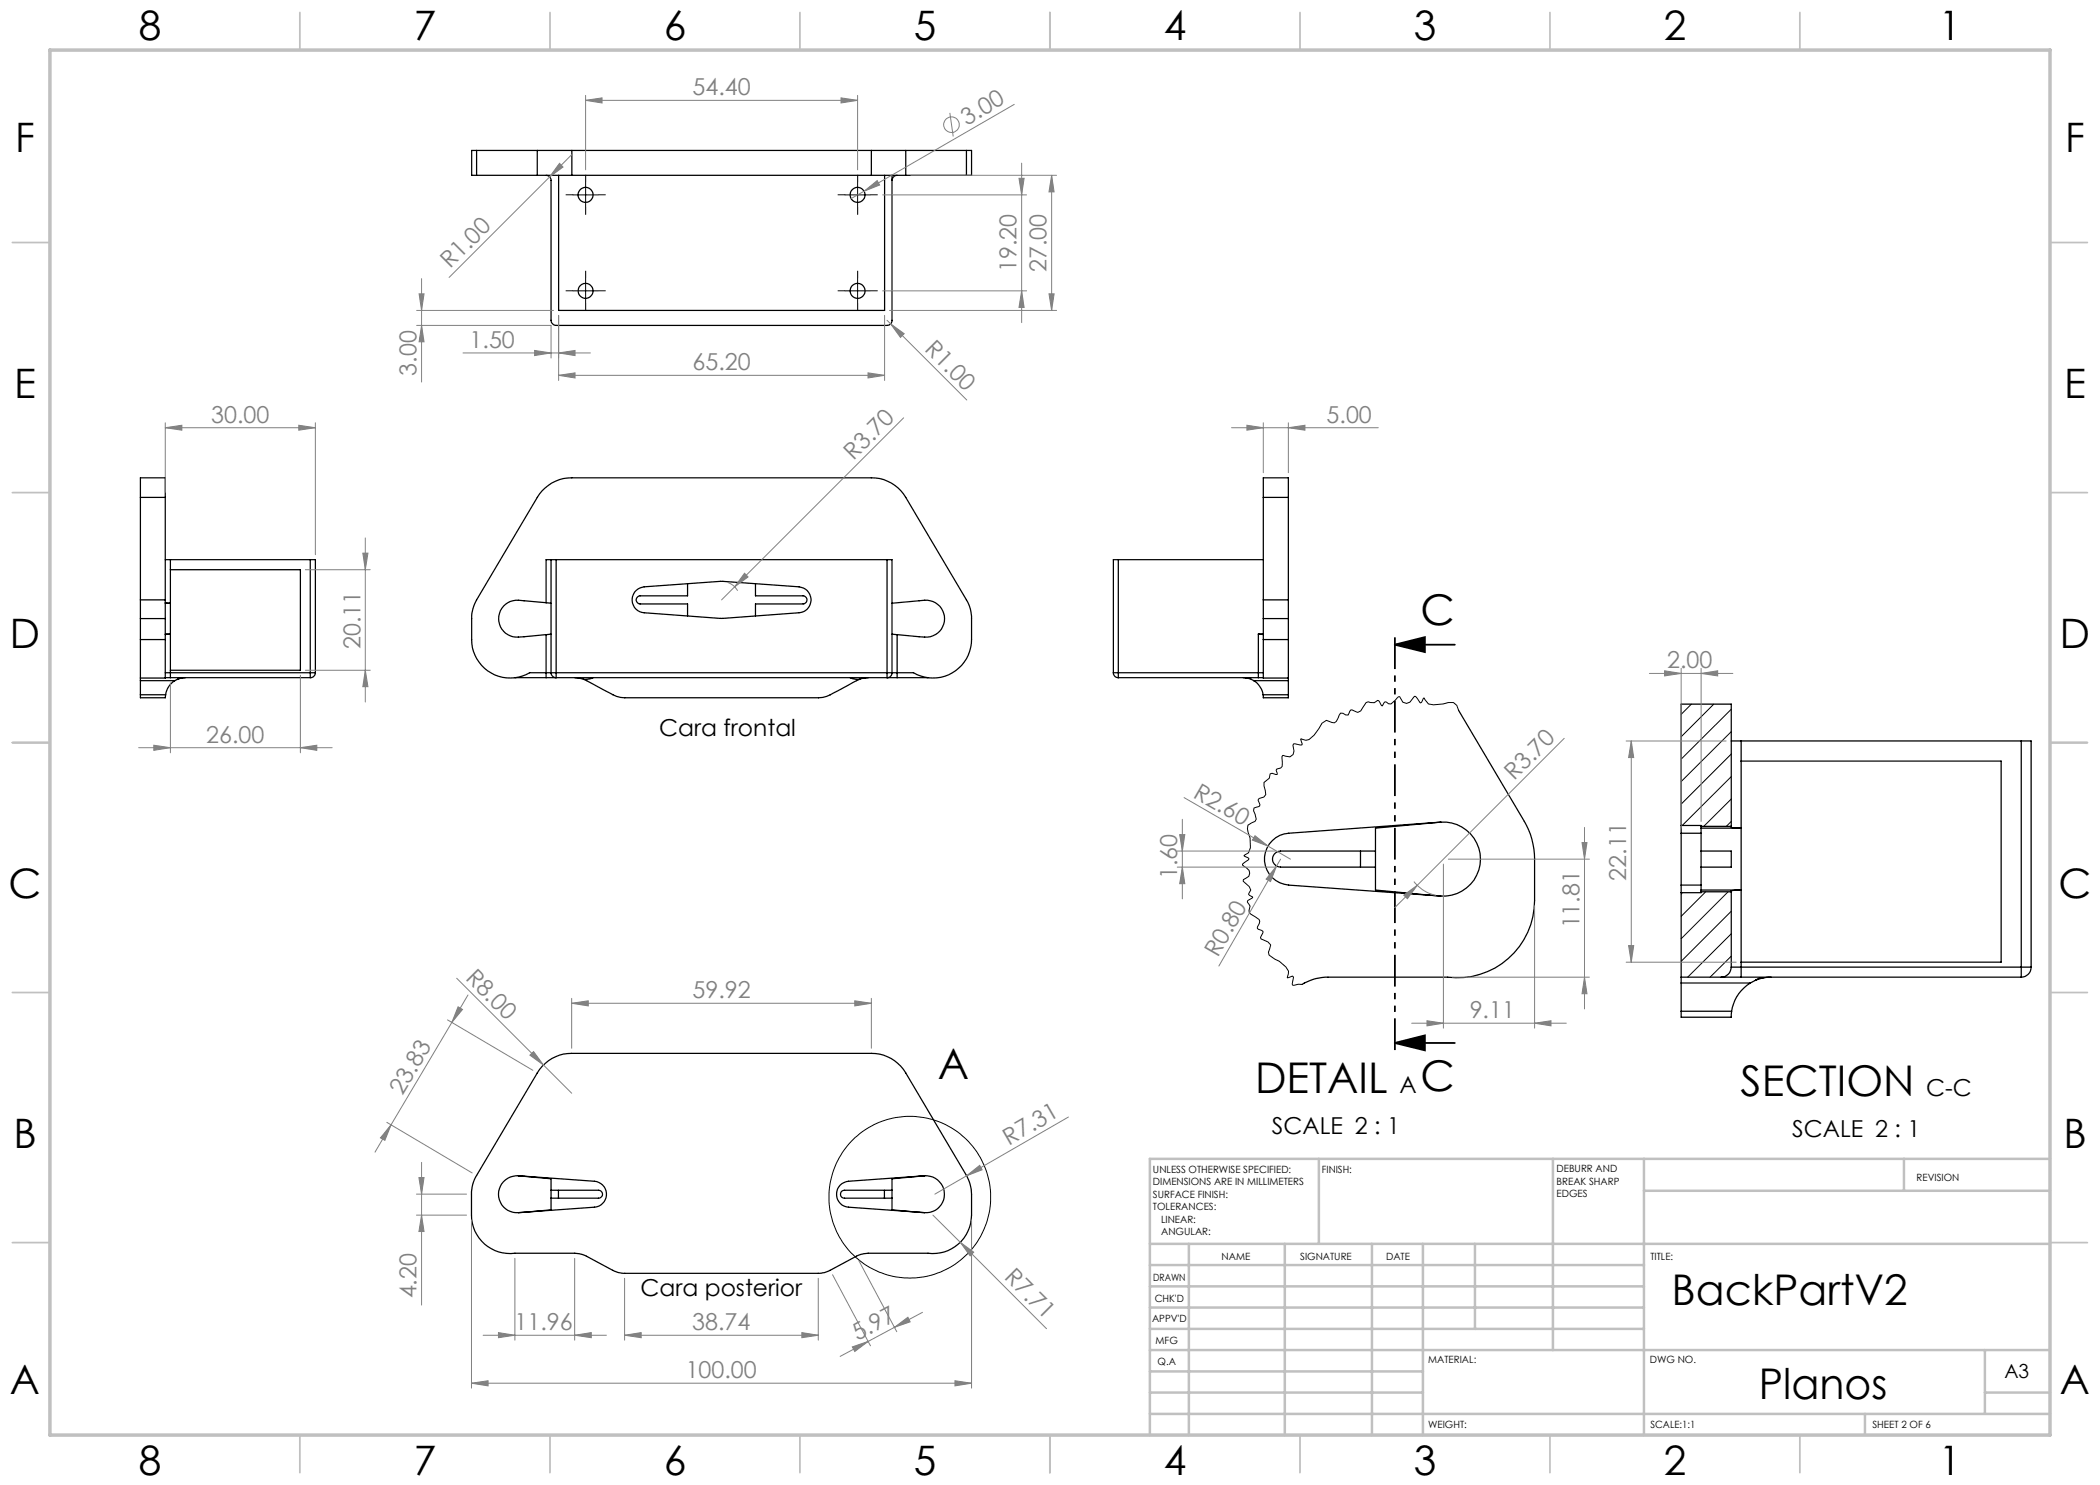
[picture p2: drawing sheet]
<svg xmlns="http://www.w3.org/2000/svg" width="420mm" height="297mm" viewBox="0 0 420 297" stroke-linecap="round" stroke-linejoin="round" font-family="sans-serif">
<g fill="none" stroke="#000" stroke-width=".25">
<path d="M95.3 30.1h-1v5h1M95.3 30.1h12.2M95.3 35.1h12.2M95.3 30.1v5M107.5 30.1h6.9M107.5 35.1h6.9M107.5 30.1v5M109.2 35.1a1.02 1.02 0 0 1 1 1v28a1.09 1.09 0 0 0 1 1h66.2a1.02 1.02 0 0 0 1-1v-29M111.7 35.1v27h65.2v-27M114.4 30.1v5M114.4 30.1h59.9M114.4 35.1h59.9"/>
<path d="M174.3 30.1h6.9M174.3 35.1h6.9M174.3 30.1v5M179.4 35.1a1.09 1.09 0 0 0-1 1M181.2 30.1h12.1M181.2 35.1h12.1M181.2 30.1v5M193.3 30.1h1v5h-1M193.3 30.1v5M28.1 99.5v-3.9h5v3.9M28.1 99.5v20.5M28.1 99.5h5"/>
<path d="M33.1 99.5v20.5M252.7 99.5v-3.9h5v3.9M252.7 99.5h5M252.7 99.5v20.5M257.7 99.5v20.5M28.1 120v3.7M28.1 120h5M33.1 120v3.7M33.1 111.9h1M34.1 111.9h28M34.1 111.9v22.6M34.1 113.9h26v20.2h-26"/>
<path d="M62.1 111.9h1v22.6M62.1 111.9v22.6M110.2 111.9h1M110.2 111.9h-1v8.6M110.2 111.9v22.6M111.2 111.9v22.6M111.2 111.9h66.2M127.2 118.1l.8-.5 .8-.2 15.2-1.1 15.8 1.1a2.6 2.6 0 0 1 2.4 2.6 2.6 2.6 0 0 1-2.4 2.6l-15.2 1.1-15.8-1.1a2.6 2.6 0 0 1-2.2-1.7 2.6 2.6 0 0 1 .6-2.8zM137.5 116.8v2.4h-9.5a.81 .81 0 0 0-.8 .8 .81 .81 0 0 0 .8 .8h9.5v2.4M151.1 116.8v2.4h9.5a.81 .81 0 0 1 .8 .8 .81 .81 0 0 1-.8 .8h-9.5v2.4M177.4 111.9h1v22.6M177.4 111.9v22.6"/>
<path d="M223.7 111.9h-1v22.6M223.7 111.9h29M223.7 111.9v22.6M252.7 120v3.7M252.7 120h5M257.7 120v3.7M28.1 127.9v7.7M28.1 135.6v.5M28.1 139v.6h5v-.6M28.1 127.9h5M28.1 123.7v4.2M28.1 136.1v2.9"/>
<path d="M28.1 123.7h5M28.1 136.1h6.9M28.1 139h5M33.1 127.9v7.7h-5M33.1 126.8h1l-1 .1M33.1 120.5l1 .1h-1M33.1 134.5h1M33.1 135.5h1M33.1 123.7v4.2M34.1 134.5v1M34.1 134.5h28M34.1 135.5h28"/>
<path d="M35 136.1a4 4 0 0 0-1.9 2.9M36.3 135.6l-.8 .3M37.1 135.5a4 4 0 0 0-2.1 .6M62.1 134.5v1M62.1 134.5h1M63.1 134.5a1.02 1.02 0 0 1-1 1M103 135.5h6.2M109.2 134.5h1M109.2 120.5l1 .1M109.2 134.5v1M109.2 135.5h2M109.2 120.5l-4.4-.3a3.9 3.9 0 0 0-5 4.1 3.6 3.6 0 0 0 3.9 3.1l5.5-.5"/>
<path d="M109.2 134.5h-3.3a7.7 7.7 0 0 1-11.6-6.6v-4.2a7.4 7.4 0 0 1 1-3.7l12.2-20.5a7.9 7.9 0 0 1 6.9-3.9h59.9a7.9 7.9 0 0 1 6.9 3.9l12.1 20.5a7 7 0 0 1 1 3.7v4.2a7.7 7.7 0 0 1-11.6 6.6h-3.3M109.2 126.9v7.6M110.2 134.5h1M110.2 134.5a1.02 1.02 0 0 0 1 1M110.2 126.8l-1 .1M111.2 134.5v1M111.2 134.5h66.2M111.2 135.5h66.2M115 135.5l.7 .1M115.6 135.5l.1 .1M115.7 135.6l1 .3M116.7 135.9l5.2 2.7a5.5 5.5 0 0 0 3.1 1h38.7a11.5 11.5 0 0 0 5.1-2.1l3.1-1.6"/>
<path d="M118.6 135.5l-.6 .3-1.3 .1M170 135.5l.9 .3 1 .1M172.9 135.6l-1 .3M173 135.5l-.1 .1M173.7 135.5l-.8 .1M177.4 134.5v1M177.4 134.5h1M177.4 135.5h2M178.4 134.5a.96 .96 0 0 1-1 1M178.4 134.5h1M178.4 126.8l1 .1M178.4 120.6l5.4-.4a3.9 3.9 0 0 1 5.1 4.1 3.7 3.7 0 0 1-4 3.1l-5.5-.5"/>
<path d="M179.4 134.5v1M179.4 135.5h6.2M179.4 126.9v7.6M222.7 134.5h1M222.7 134.5a.96 .96 0 0 0 1 1M223.7 134.5v1M223.7 134.5h28M223.7 135.5h28M248.7 135.5l1.3 .2 .8 .4M249.1 135.6l.8 .1M250.8 136.1a4.2 4.2 0 0 1 1.8 2.9M250.8 136.1h6.9"/>
<path d="M251.7 126.8l1 .1M251.7 134.5v1M251.7 134.5h1M251.7 135.5h1M251.7 126.8h1M251.7 126.8v7.7M252.6 139l.1 .6h5v-.6M252.6 139h5.1M252.7 127.9v7.7h5M252.7 127.9h5M252.7 123.7h5M252.7 123.7v4.2"/>
<path d="M257.7 127.9v7.7M257.7 135.6v.5M257.7 123.7v4.2M257.7 136.1v2.9M291.7 142.1l13.2 22.2a14.9 14.9 0 0 1 2 7.4v8.4a15.5 15.5 0 0 1-17.4 15.3h-23.9a9.6 9.6 0 0 0-5.2 1.5M346.3 148.2h1.9M348.2 148.2v45.2M348.2 152.2h52v40.2h-52M348.2 148.2h56M404.2 148.2h2v45.2M404.2 148.2v45.2M272.1 170.2v3.2"/>
<path d="M275.1 170.2h-19a1.61 1.61 0 0 0-1.6 1.6 1.61 1.61 0 0 0 1.6 1.6h19M288.1 164.4l-30.4 2.2a5.2 5.2 0 0 0-4.8 5.2 5.2 5.2 0 0 0 4.8 5.2l30.4 2.2M288.1 164.4a7.4 7.4 0 0 1 8 7.4 7.4 7.4 0 0 1-8 7.4M288.1 164.4l-13 1.2v12.4l13 1.2M336.2 166.6v10.4M336.2 165.1h4v5.1M336.2 177v18.4M336.2 166.6h4M336.2 177h4M340.2 178h8l-1.9 .1v15.3M340.2 165.6h8l-1.9-.2v-24.6h-10.1v25.8M340.2 170.2v3.2"/>
<path d="M340.2 170.2h6.1v3.2h-6.1M340.2 178.4h6.1M340.2 173.4v5.1h-4M340.2 165.3h6.1M336.2 195.4v1.2M336.2 195.4h8M336.2 196.6v5.6M336.2 196.6h13.9M344.2 195.4h4M346.3 193.4a2.05 2.05 0 0 1-2.1 2M346.3 193.4h1.9M348.2 193.4v2"/>
<path d="M348.2 195.4h56M348.2 193.4h56M350.1 196.6a8 8 0 0 0-3.8 5.6M352.6 195.6l-1.6 .5M354.2 195.4l-1.4 .1a2.32 2.32 0 0 0-1.6 .5l-1.1 .6M404.2 193.4h2M404.2 193.4v2M406.2 193.4a1.99 1.99 0 0 1-2 2M108.4 213.3a8 8 0 0 1 5.9-2.6h60a7.9 7.9 0 0 1 6.9 3.9l12.1 20.5a8 8 0 0 1 1 3.7v4.2a7.7 7.7 0 0 1-8.7 7.6l-12.9 .2-1.1 .3-5.6 3a4.5 4.5 0 0 1-2.3 .6h-38.8a4.8 4.8 0 0 1-2.3-.6l-5.6-3-1.1-.3-12.9-.2a7.7 7.7 0 0 1-8.7-7.6v-4.2a7 7 0 0 1 1-3.7l12.2-20.5zM336.2 202.2v1.2h10.1v-1.2M336.2 202.2h10.1M103.7 235.2l15.2 1.1a2.6 2.6 0 0 1 2.4 2.5 2.6 2.6 0 0 1-2.4 2.6l-15.2 1.1"/>
<path d="M103.7 235.2a3.7 3.7 0 0 0-4 3.6 3.7 3.7 0 0 0 4 3.7M103.7 235.2l6.5 .6v6.2l-6.5 .5M110.2 238.1h9.5a.79 .79 0 0 1 .8 .7 .79 .79 0 0 1-.8 .8h-9.5M111.7 238.1v1.5M176.9 238.1v1.5M178.4 238.1h-9.5a.79 .79 0 0 0-.8 .7 .79 .79 0 0 0 .8 .8h9.5M184.9 235.2l-15.2 1.1a2.6 2.6 0 0 0-2.4 2.5 2.6 2.6 0 0 0 2.4 2.6l15.2 1.1M184.9 235.2a3.7 3.7 0 0 1 4 3.6 3.7 3.7 0 0 1-4 3.7M184.9 235.2l-6.5 .6v6.2l6.5 .5"/>
<circle cx="117.1" cy="39" r="1.51"/>
<circle cx="171.5" cy="39" r="1.49"/>
<circle cx="117.1" cy="58.2" r="1.49"/>
<circle cx="171.5" cy="58.2" r="1.51"/>
</g>
<g fill="none" stroke="#000" stroke-width=".2">
<path d="M114.6 39h5M117.1 36.5v5M169 39h5M171.5 36.5v5M114.6 58.2h5M117.1 55.7v5M169 58.2h5M171.5 55.7v5M291.7 142.1l-.3-1-.7-.6h-1l-1.1 .3-1.9 .2-1-.2-.9-1.2-.5 .8-.2 .2-1.1-1.4-1 1.2-.7 .3-.7-.3-.8-1.1-1.6 1.5h-.5l-.7-.4-.5 .7h-.2a1.23 1.23 0 0 0-.8-1 1.39 1.39 0 0 1-1.9 .3l-.4 .1-1.1 1.7-.6 .3-1.3-.5-.6 1-1.5-.4-.8 1.7-.4 .3-1.6-.5-.9 .5-1.6 2.4-1 .9-.6 .2-1-.3 .3 1-.1 .2-1.7-.2-.1 .2 .2 1.2-.2 .7-.6 .5-1.5-.3-.1 .2v2l-.2 .3-.9 .2 .1 1.1-1-.2-.4 .1-.1 .8-1.1 .9v.7l.4 1.7-.4 .5-1.1 .4-.1 .3 .4 .8a1.23 1.23 0 0 1-1.2 .7l-.1 .6 .5 1.6-.2 .5-1.4 .7-.1 .8 .5 1.8 .1 1.9-.4 1.1-.9 .5 .2 .2a.89 .89 0 0 1 .8 .5l-1.3 1v.2l.3 .3a1.36 1.36 0 0 1 1 2l-1.1 .6-.1 .3 1.2 1.1 .4 .7-.5 .9 .8 .6-1 .8 .5 .9-.2 1.3 2 1.4 .2 .4-.5 1.3 1.1 .7v.2l-.5 1 .1 .3 1.4 .6 .5 .6-.4 1.5 .1 .5 2.1 1.3 1.3 1.1a2.08 2.08 0 0 1 .3 2.2l1-.4 .1 .1-.1 1.7a1.12 1.12 0 0 0 1.1-.2l.8 .1M338.3 140.8l-2.1 2.1M342.8 140.8l-6.6 6.6M346.3 141.8l-10.1 10"/>
<path d="M346.3 146.3l-10.1 10M346.3 150.8l-10.1 10M346.3 155.3l-9.9 9.8M346.3 159.8l-5.6 5.5M336.5 178.5l-.3 .3M341.1 178.4l-4.9 4.9M345.6 178.4l-9.4 9.3M346.3 164.3l-1 1M346.3 182.2l-10.1 10.1M346.3 186.8l-8.8 8.6M346.3 191.2l-4.3 4.2"/>
<circle cx="181.9" cy="239.4" r="16.2"/>
</g>
<g fill="none" stroke="#808080" stroke-width=".2">
<path d="M117.1 19.1v14.9M168.2 19.6l3.3 .5-3.3 .5zM171.5 19.1v14.9M109.9 35.4l-20.1 20.1M111.9 32.7l.7 .7-2.7 2zM114.4 30.9l-4.5 4.5M117.1 20.1l3.3-.5v1zM117.1 20.1h54.4M172.8 38.2l2.6-2.1 .5 .9zM172.8 38.2l-2.6 1.5M176.5 39h28.8M182.2 35.1h29.1"/>
<path d="M190 22.6l.6 4.7M202.8 20.9l-30 17.3M203.8 35.7h1l-.5 3.3zM204.3 32.6v31.9M210.3 35.1l.5 3.3h-1zM210.3 35.1v27M83.8 58.8h1l-.5 3.3zM84.3 55.7v20.7M176.5 58.2h28.8M204.3 58.2l.5 3.3h-1zM209.8 58.8h1l-.5 3.3zM83.3 65.1h26.9v6.5"/>
<path d="M83.3 62.1h27.4M84.3 65.1l.5 3.3h-1zM92.6 70.6h25.5M106.9 70.1l3.3 .5-3.3 .5zM111.7 70.6l3.3-.5v1zM111.7 75.1l3.3-.5v1zM111.7 63.1v13M111.7 75.1h65.2M173.6 74.6l3.3 .5-3.3 .5zM176.9 63.1v13M177.4 64.1l16 15.9M177.9 62.1h33.4"/>
<path d="M178.1 64.8l2.7 1.9-.7 .8zM33.1 85.5l3.3-.4v.9zM33.1 85.5h30M33.1 84.6v13.9M59.8 85.1l3.3 .4-3.3 .5zM63.1 84.6v26.3M180.7 83.6l-36.4 36.4M246.3 85.5h29.4M249.4 85.1l3.3 .4-3.3 .5zM252.7 84.6v9.9M257.7 85.5l3.3-.4v.9zM257.7 84.6v9.9"/>
<path d="M61.1 113.9h12.9M72.6 110.6h1l-.5 3.3zM73.1 107.6v32.8M145.5 116.5a3.7 3.7 0 0 1 2 1.6M148.9 114.6l.7 .8-2.7 2zM34.1 136.6v14M60.1 135v15.6M61.1 134.1h12.9M73.1 134.1l.5 3.2h-1zM329.9 134.7h16.7M332.9 134.2l3.3 .5-3.3 .5zM336.2 133.7v31.9"/>
<path d="M340.2 134.7l3.3-.5v1zM340.2 133.7v30.6M27.7 149.5h38.7M30.8 149l3.3 .5-3.3 .6zM60.1 149.5l3.3-.5v1.1zM236.8 159.5l16.8 9.7M312.8 147.7l-29.3 29.4M325.2 148.2h20M326.2 148.2l.5 3.3h-1zM326.2 148.2v44.2M235.4 170.2h19.7M235.4 173.4h19.7"/>
<path d="M235.9 166.9h1.1l-.5 3.3zM236.5 173.4l.5 3.3h-1.1zM236.5 163.9v15.9M251 167.1l2.6 2.1-3.1-1.2zM253.6 169.2l4.5 2.6M255.3 173.2l-1.2 3.1-.9-.5zM255.3 173.2l-11.5 20M256.1 171.8l-.8 1.4M280.7 179l2.8-1.9-2 2.6zM282.8 176.3a7.4 7.4 0 0 0 4.4 2.8M283.5 177.1l-4.6 4.4M288.7 172.8v32.8"/>
<path d="M289.7 171.8h28.2M316.4 168.5h1l-.5 3.3zM316.9 165.5v36.3M91.3 195.6l17.4 17.4M93.6 199l-3.2 5.5M114.3 199.7v10M174.3 199.7v10M290.5 195.4h27.4M306.9 181.1v24.5M316.9 195.4l.5 3.4h-1zM325.2 192.4h22M325.7 189.1h1l-.5 3.3z"/>
<path d="M89.5 204l17.1 10.1M90.4 204.5l-12.2 20.5M91.6 201.4l.9 .5-2.1 2.6zM106 211l.7-.7 2 2.7zM108.7 213l5.6 5.6M114.3 200.7l3.4-.5v1zM114.3 200.7h60M171 200.2l3.3 .5-3.3 .5zM282.3 204.6h31M285.4 204.1l3.3 .5-3.3 .6zM306.9 204.6l3.3-.5v1.1zM77.4 224.5l17 10.1"/>
<path d="M78.2 225l-1.2 3.1-.9-.5zM78.2 225l-3.2 5.4M83.3 238.8h10M83.8 235.5h1l-.5 3.3zM84.3 232.5v28.5M193.3 235.2l2.6-2.1 .5 .9zM193.3 235.2l-6.3 3.6M213.7 223.4l-20.4 11.8M83.3 243h10M84.3 243l.5 3.3h-1zM94.3 244v33.6M103 251.7v16.3"/>
<path d="M114.9 251.7v16.3M124.9 255.7v12.3M163.7 255.7v12.3M166.5 254.9l7.6 14.3M171.8 252.1l7.6 14.2M186.6 243l5.5 5.5M192.1 248.5l2.6 1.9-.7 .8zM192.1 248.5l17.2 17.2M194.3 244v33.6M94.3 276.6l3.3-.4v1zM94.3 276.6h100M96.6 267h24.7"/>
<path d="M99.7 266.5l3.3 .5-3.3 .5zM114.9 267l3.4-.5v1zM124.9 267l3.3-.5v1zM124.9 267h38.8M160.4 266.5l3.3 .5-3.3 .5zM170.5 269.4l3.1-1.1-2.6 2zM173.6 268.3l-5.6 3M178.9 265.5l2.7-2 .4 .9zM178.9 265.5l-5.3 2.8M184.5 262.5l-5.6 3M191 276.2l3.3 .4-3.3 .6z"/>
<circle cx="190.3" cy="24.9" r="1.55"/>
</g>
<path d="M278.9 128.9l6.1-1.5v3zM278.9 128.9h12.1M278.9 208.6l6.1-1.5v3zM278.9 208.6h12.1" fill="none" stroke="#000" stroke-width=".35"/>
<g fill="none" stroke="#000" stroke-width=".2" stroke-dasharray="15.2 1.3 1.3 1.3" stroke-linecap="butt">
<path d="M114.6 39h-1.5M117.1 36.5v-1.5M119.6 39h1.5M169 39h-1.5M171.5 36.5v-1.5M174 39h1.5M114.6 58.2h-1.5M117.1 55.7v-1.5M117.1 41.5v1.5M119.6 58.2h1.5M169 58.2h-1.5M171.5 41.5v1.5"/>
<path d="M171.5 55.7v-1.5M174 58.2h1.5M117.1 60.7v1.5M171.5 60.7v1.5"/>
</g>
<path d="M279 126.9v83.7" fill="none" stroke="#000" stroke-width=".35" stroke-dasharray="6.3 1.3 1.3 1.3 1.3 1.3" stroke-dashoffset="-.6" stroke-linecap="butt"/>
<g fill="none" stroke="#c0c0c0" stroke-width=".35">
<path d="M60 2.5v7.5M110 2.5v7.5M160 2.5v7.5M210 2.5v7.5M260 2.5v7.5M310 2.5v7.5M360 2.5v7.5M2.5 48.5h7.5M410 48.5h7.5M2.5 98.5h7.5M410 98.5h7.5M2.5 148.5h7.5"/>
<path d="M410 148.5h7.5M2.5 198.5h7.5M410 198.5h7.5M2.5 248.5h7.5M410 248.5h7.5M60 287v7.5M110 287v7.5M160 287v7.5M210 287v7.5M260 287v7.5M310 287v7.5M360 287v7.5"/>
</g>
<g fill="none" stroke="#c0c0c0" stroke-width=".5">
<path d="M263.8 231.8v17M310.6 231.8v38.2M328.8 231.8v55.2M328.8 238.2h81.2M380.8 231.8v6.4M410 231.8h-180v55.2M230 248.8h180M230 257.3h98.8M230 253h98.8M237.8 248.8v38.2M257 248.8v38.2M274.4 248.8v38.2"/>
<path d="M284.6 248.8v38.2M295 248.8v17M230 265.8h98.8M230 261.5h98.8M230 278.5h54.6M230 274.3h54.6M230 270h180M397 278.5h13M397 270v12.8M230 282.8h180M373 282.8v4.2"/>
</g>
<path d="M10 10h400v277h-400z" fill="none" stroke="#c0c0c0" stroke-width=".7"/>
<path d="M278.9 128.9l6.1-1.5v3zM278.9 208.6l6.1-1.5v3z" fill="#000"/>
<g fill="#808080">
<path d="M106 211l.7-.7 2 2.7z"/>
<path d="M251 167.1l2.6 2.1-3.1-1.2z"/>
<path d="M280.7 179l2.8-1.9-2 2.6z"/>
<path d="M111.9 32.7l.7 .7-2.7 2z"/>
<path d="M148.9 114.6l.7 .8-2.7 2z"/>
<path d="M255.3 173.2l-1.2 3.1-.9-.5z"/>
<path d="M178.1 64.8l2.7 1.9-.7 .8z"/>
<path d="M192.1 248.5l2.6 1.9-.7 .8z"/>
<path d="M60.1 149.5l3.3-.5v1.1zM30.8 149l3.3 .5-3.3 .6zM257.7 85.5l3.3-.4v.9zM249.4 85.1l3.3 .4-3.3 .5zM160.4 266.5l3.3 .5-3.3 .5zM124.9 267l3.3-.5v1zM306.9 204.6l3.3-.5v1.1zM285.4 204.1l3.3 .5-3.3 .6z"/>
<path d="M33.1 85.5l3.3-.4v.9zM59.8 85.1l3.3 .4-3.3 .5zM106.9 70.1l3.3 .5-3.3 .5zM111.7 70.6l3.3-.5v1zM117.1 20.1l3.3-.5v1zM168.2 19.6l3.3 .5-3.3 .5zM94.3 276.6l3.3-.4v1zM191 276.2l3.3 .4-3.3 .6zM114.3 200.7l3.4-.5v1zM171 200.2l3.3 .5-3.3 .5z"/>
<path d="M111.7 75.1l3.3-.5v1zM173.6 74.6l3.3 .5-3.3 .5z"/>
<path d="M114.9 267l3.4-.5v1zM99.7 266.5l3.3 .5-3.3 .5z"/>
<path d="M178.9 265.5l2.7-2 .4 .9zM170.5 269.4l3.1-1.1-2.6 2z"/>
<path d="M172.8 38.2l3.1-1.2-.5-.9zM193.3 235.2l3.1-1.2-.5-.9z"/>
<path d="M78.2 225l-1.2 3.1-.9-.5zM91.6 201.4l.9 .5-2.1 2.6z"/>
<path d="M84.3 243l.5 3.3h-1zM83.8 235.5h1l-.5 3.3z"/>
<path d="M72.6 110.6h1l-.5 3.3zM73.1 134.1l.5 3.2h-1zM83.8 58.8h1l-.5 3.3zM84.3 65.1l.5 3.3h-1zM203.8 35.7h1l-.5 3.3zM204.3 58.2l.5 3.3h-1zM210.3 35.1l.5 3.3h-1zM209.8 58.8h1l-.5 3.3zM235.9 166.9h1.1l-.5 3.3zM236.5 173.4l.5 3.3h-1.1zM316.4 168.5h1l-.5 3.3zM316.9 195.4l.5 3.4h-1zM326.2 148.2l.5 3.3h-1zM325.7 189.1h1l-.5 3.3z"/>
<path d="M332.9 134.2l3.3 .5-3.3 .5zM340.2 134.7l3.3-.5v1z"/>
</g>
<g font-size="8.5">
<text x="284.1" y="125">C</text>
<text x="187.6" y="215.8">A</text>
<text x="251" y="218.5">DETAIL</text>
<text x="284.1" y="218.2">C</text>
<text x="348.1" y="219.2">SECTION</text>
<text x="334.3" y="261.1">BackPartV2</text>
<text x="351.8" y="279.7">Planos</text>
</g>
<g font-size="8.1">
<text x="27.7" y="8">8</text>
<text x="82.7" y="8">7</text>
<text x="132.7" y="8">6</text>
<text x="182.7" y="8">5</text>
<text x="232.7" y="8">4</text>
<text x="282.7" y="8">3</text>
<text x="332.7" y="8">2</text>
<text x="387.7" y="8">1</text>
<text x="3" y="30.4">F</text>
<text x="413" y="30.4">F</text>
<text x="2.8" y="79.6">E</text>
<text x="412.8" y="79.6">E</text>
<text x="2" y="129.6">D</text>
<text x="412" y="129.6">D</text>
<text x="1.7" y="179.6">C</text>
<text x="411.7" y="179.6">C</text>
<text x="2.7" y="229.6">B</text>
<text x="412.7" y="229.6">B</text>
<text x="2" y="278.9">A</text>
<text x="412" y="278.9">A</text>
<text x="27.7" y="295">8</text>
<text x="82.7" y="295">7</text>
<text x="132.7" y="295">6</text>
<text x="182.7" y="295">5</text>
<text x="232.7" y="295">4</text>
<text x="282.7" y="295">3</text>
<text x="332.7" y="295">2</text>
<text x="387.7" y="295">1</text>
</g>
<g font-size="4.7" fill="#808080">
<text x="138.5" y="19">54.40</text>
<text x="193.4" y="25.1" transform="rotate(-30 193.4 25.1)">3.00</text>
<text x="90" y="53.8" transform="rotate(-45 90 53.8)">R1.00</text>
<text x="203.3" y="54.4" transform="rotate(-90 203.3 54.4)">19.20</text>
<text x="209.3" y="54.4" transform="rotate(-90 209.3 54.4)">27.00</text>
<text x="93.9" y="69.6">1.50</text>
<text x="184.7" y="70" transform="rotate(45 184.7 70)">R1.00</text>
<text x="83.3" y="75.1" transform="rotate(-90 83.3 75.1)">3.00</text>
<text x="138.5" y="74">65.20</text>
<text x="42.3" y="84.5">30.00</text>
<text x="265.3" y="84.5">5.00</text>
<text x="170.7" y="92.2" transform="rotate(-45 170.7 92.2)">R3.70</text>
<text x="72.1" y="129.8" transform="rotate(-90 72.1 129.8)">20.11</text>
<text x="333.4" y="133.6">2.00</text>
<text x="41.3" y="148.5">26.00</text>
<text x="238.4" y="159.3" transform="rotate(30 238.4 159.3)">R2.60</text>
<text x="302.8" y="156.3" transform="rotate(-45 302.8 156.3)">R3.70</text>
<text x="235.5" y="175.8" transform="rotate(-90 235.5 175.8)">1.60</text>
<text x="325.2" y="176.1" transform="rotate(-90 325.2 176.1)">22.11</text>
<text x="315.9" y="185.7" transform="rotate(-90 315.9 185.7)">11.81</text>
<text x="243.6" y="191.6" transform="rotate(-60 243.6 191.6)">R0.80</text>
<text x="93" y="195.8" transform="rotate(45 93 195.8)">R8.00</text>
<text x="138.5" y="199.6">59.92</text>
<text x="293.9" y="203.6">9.11</text>
<text x="80.5" y="219.2" transform="rotate(-59 80.5 219.2)">23.83</text>
<text x="201.8" y="229.1" transform="rotate(-30 201.8 229.1)">R7.31</text>
<text x="200.7" y="255.7" transform="rotate(45 200.7 255.7)">R7.71</text>
<text x="83.3" y="259.7" transform="rotate(-90 83.3 259.7)">4.20</text>
<text x="102.9" y="266">11.96</text>
<text x="138.4" y="266">38.74</text>
<text x="171.5" y="268.3" transform="rotate(-28 171.5 268.3)">5.97</text>
<text x="137.1" y="275.6">100.00</text>
</g>
<g font-size="4.7">
<text x="131.9" y="147.2">Cara frontal</text>
<text x="279.9" y="218.5">A</text>
<text x="385.2" y="219.2">C-C</text>
<text x="254.4" y="226.7">SCALE 2 : 1</text>
<text x="358.4" y="227.4">SCALE 2 : 1</text>
<text x="128.1" y="259.3">Cara posterior</text>
</g>
<text font-size="3.9" x="400.9" y="275.5">A3</text>
<g font-size="2">
<text x="230.6" y="234.6">UNLESS OTHERWISE SPECIFIED:</text>
<text x="230.6" y="237.1">DIMENSIONS ARE IN MILLIMETERS</text>
<text x="230.6" y="239.6">SURFACE FINISH:</text>
<text x="264.4" y="234.6">FINISH:</text>
<text x="311.3" y="234.5">DEBURR AND</text>
<text x="311.3" y="237">BREAK SHARP</text>
<text x="311.3" y="239.5">EDGES</text>
<text x="383.3" y="236.2">REVISION</text>
<text x="230.6" y="242.1">TOLERANCES:</text>
<text x="232.2" y="244.6">LINEAR:</text>
<text x="232.2" y="247.1">ANGULAR:</text>
<text x="244.3" y="252">NAME</text>
<text x="260" y="251.9">SIGNATURE</text>
<text x="277.2" y="251.9">DATE</text>
<text x="330.1" y="251.9">TITLE:</text>
<text x="230.6" y="256.1">DRAWN</text>
<text x="230.9" y="260.3">CHK'D</text>
<text x="230.4" y="264.4">APPV'D</text>
<text x="231.1" y="268.8">MFG</text>
<text x="231.5" y="273">Q.A</text>
<text x="285.6" y="272.5">MATERIAL:</text>
<text x="330" y="272.5">DWG NO.</text>
<text x="285.6" y="285.5">WEIGHT:</text>
<text x="330.1" y="285.6">SCALE:1:1</text>
<text x="374.5" y="285.6">SHEET 2 OF 6</text>
</g>
</svg>
